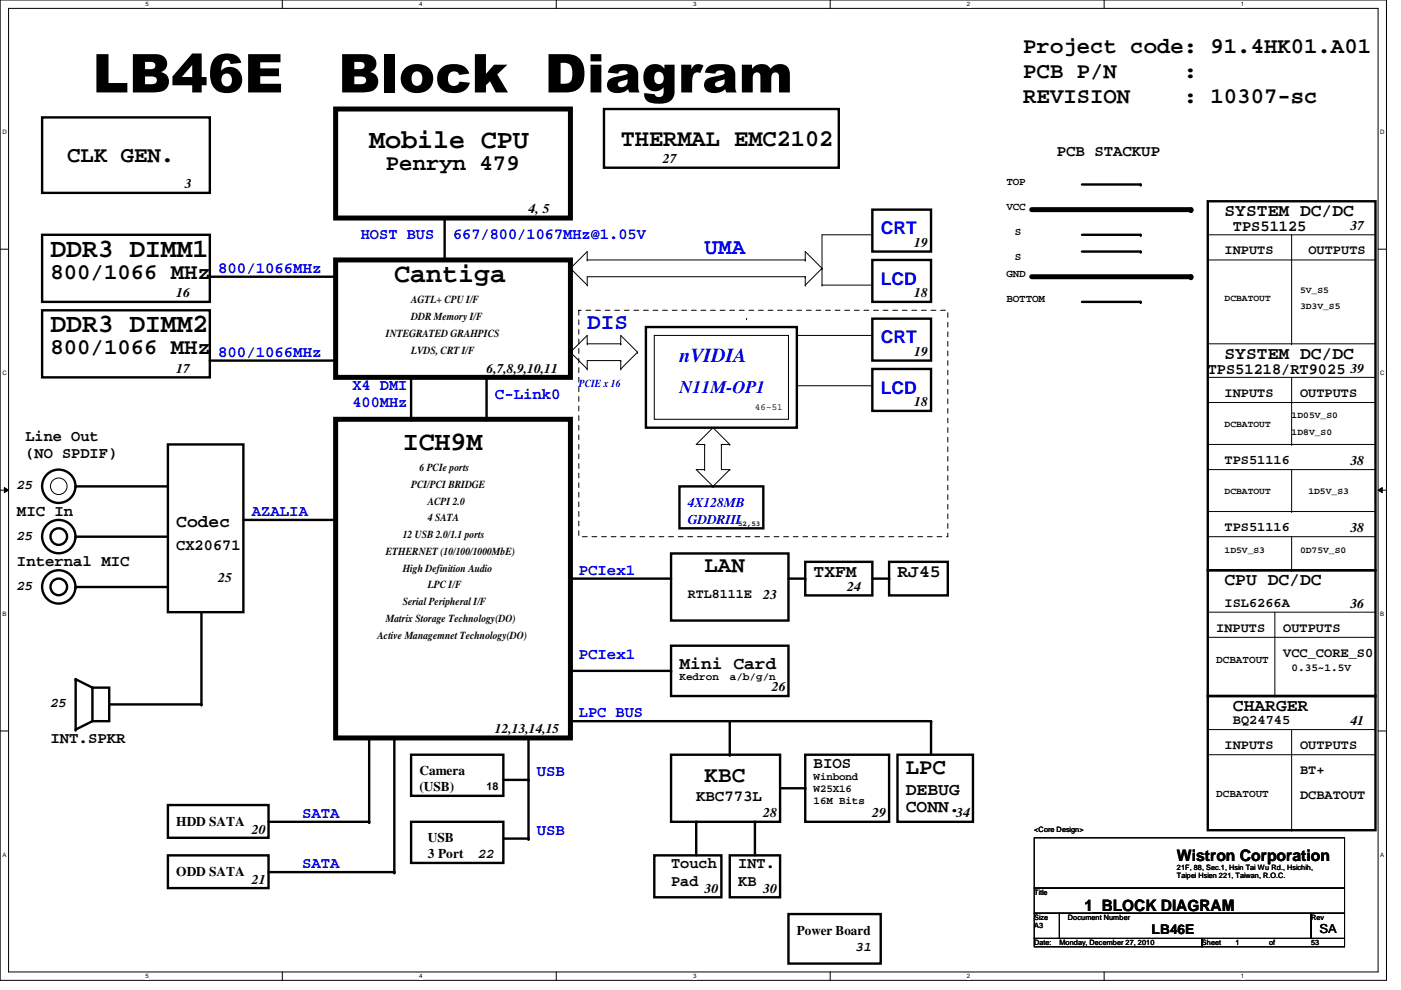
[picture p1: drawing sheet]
<svg xmlns="http://www.w3.org/2000/svg" width="297mm" height="210mm" viewBox="0 0 297 210" stroke-linecap="round" stroke-linejoin="round" font-family="sans-serif">
<path d="M0 0h294v207.9h-294zM1.8 1.8h290.4v204.3h-290.4z" fill="none" stroke="#000" stroke-width=".21"/>
<g fill="#fff">
<path d="M30.8 .2h.7v1.4h-.7z"/>
<path d="M30.8 206.2h.7v1.4h-.7z"/>
</g>
<path d="M59.9 0v1.8M59.9 206.1v1.8" fill="none" stroke="#000" stroke-width=".21"/>
<g fill="#fff">
<path d="M88.9 .2h.6v1.4h-.6z"/>
<path d="M88.9 206.2h.6v1.4h-.6z"/>
</g>
<path d="M117.9 0v1.8M117.9 206.1v1.8" fill="none" stroke="#000" stroke-width=".21"/>
<g fill="#fff">
<path d="M146.9 .2h.7v1.4h-.7z"/>
<path d="M146.9 206.2h.7v1.4h-.7z"/>
</g>
<path d="M176 0v1.8M176 206.1v1.8" fill="none" stroke="#000" stroke-width=".21"/>
<g fill="#fff">
<path d="M205 .2h.7v1.4h-.7z"/>
<path d="M205 206.2h.7v1.4h-.7z"/>
</g>
<path d="M234.1 0v1.8M234.1 206.1v1.8" fill="none" stroke="#000" stroke-width=".21"/>
<g fill="#fff">
<path d="M263.1 .2h.7v1.4h-.7z"/>
<path d="M263.1 206.2h.7v1.4h-.7z"/>
<path d="M.5 27.3h.9v1.4h-.9z"/>
<path d="M292.6 27.3h.9v1.4h-.9z"/>
<path d="M.5 78.4h.9v1.4h-.9z"/>
<path d="M292.6 78.4h.9v1.4h-.9z"/>
</g>
<path d="M0 52.8h1.8M292.2 52.8h1.8" fill="none" stroke="#000" stroke-width=".21"/>
<g fill="#fff">
<path d="M.5 129.5h.8v1.4h-.8z"/>
<path d="M292.6 129.5h.9v1.4h-.9z"/>
</g>
<path d="M0 103.9h1.8M.9 103.4l.9 .5-.9 .5zM292.2 103.9l.9-.5v1zM292.2 103.9h1.8" fill="none" stroke="#000" stroke-width=".21"/>
<path d="M.9 103.4l.9 .5-.9 .5zM292.2 103.9l.9-.5v1z" fill="#000"/>
<g fill="#fff">
<path d="M.5 180.5h.8v1.4h-.8z"/>
<path d="M292.6 180.5h.9v1.4h-.9z"/>
</g>
<g fill="none" stroke="#000" stroke-width=".21">
<path d="M120.9 56.9h.1M120.9 56.9l3.6 3.6M124.5 55.1h.1M124.5 55.1h46.2M124.5 55.1v-1.8l-3.6 3.6M170.7 55.1h.1M170.7 58.7h.1M170.7 55.1v-1.8l3.6 3.6M170.7 58.7v1.8M170.7 58.7h-46.2v1.8M174.3 56.9h.1M174.3 56.9l-3.6 3.6"/>
<path d="M185 49.8h.1M185 49.8h-10.7v10.7M256.1 55.1h35.5M256.1 49.8h35.5M273.9 49.8v23.1M291.6 49.8h.1M291.6 55.1h.1M120.9 74.7h.1M120.9 74.7l3.6 3.5M124.5 60.5h.1M124.5 72.9h.1M124.5 78.2h.1"/>
<path d="M124.5 72.9v-1.8l-3.6 3.6M124.5 72.9h7.1M131.6 72.9h.1M131.6 78.2h.1M131.6 76.5h.1M131.6 76.5h-7.1v1.7M131.6 72.9v-1.8l3.6 3.6M131.6 76.5v1.7M135.2 74.7h.1M135.2 74.7l-3.6 3.5M138.7 71.1h28.5v17.8h-28.5zM158.3 67.6h.1"/>
<path d="M168.9 71.1h16.1M170.7 60.5h.1M174.3 60.5h.1M174.3 60.5h10.7M185 60.5h.1M185 71.1h.1M256.1 72.9h35.5M273.9 72.9h.1M291.6 72.9h.1M149.4 94.2h.1M149.4 99.6h.1M149.4 94.2v5.4"/>
<path d="M149.4 99.6h-1.8l3.6 3.5M151.2 90.7h.1M151.2 90.7l-3.6 3.5h1.8M151.2 90.7l3.5 3.5M152.9 94.2h.1M152.9 94.2h1.8M152.9 94.2v5.4h1.8M154.7 94.2h.1M154.7 99.6h.1M154.7 99.6l-3.5 3.5M168.9 81.8h16.1M185 81.8h.1"/>
<path d="M256.1 94.2h35.5M256.1 99.6h35.5M256.1 85.3h35.5M256.1 80h35.5M273.9 94.2h.1M273.9 80v14.2M273.9 99.6v8.9M291.6 99.6h.1M291.6 85.3h.1M291.6 80h.1M291.6 94.2h.1M151.2 103.1h.1"/>
<path d="M256.1 108.5h35.5M256.1 113.8h35.5M273.9 108.5h.1M273.9 113.8v7.1M291.6 108.5h.1M291.6 113.8h.1M256.1 120.9h35.5M256.1 129.8h35.5M256.1 135.1h35.5M270.3 129.8v17.8M273.9 120.9h.1M291.6 120.9h.1"/>
<path d="M291.6 129.8h.1M291.6 135.1h.1M0 155h1.8M256.1 154.7h35.5M270.3 147.6h.1M273.9 154.7v21.3M291.6 154.7h.1M292.2 155h1.8M219.3 177.6h65.8v10.7h-65.8zM256.1 160h35.5M273.9 176h.1M291.6 160h.1"/>
<path d="M219.3 188.3h65.8v5.3h-65.8zM219.3 193.6h5.3v5.4h-5.3zM219.3 199h35.5v1.7h-35.5zM224.6 193.6h53.4v5.4h-53.4zM254.8 199h30.3v1.7h-30.3zM278 193.6h7.1v5.4h-7.1z"/>
<circle cx="12.5" cy="103.1" r="1.76"/>
</g>
<g fill="none" stroke="#000" stroke-width=".51">
<path d="M8.9 24.9h35.6v16h-35.6zM128.1 23.1h49.7v12.5h-49.7zM229.4 39.1h12.4M8.9 49.8h35.6v14.2h-35.6zM44.5 58.7h26.7M94.3 46.2v8.9M185 55.1h12.4v8.9h-12.4zM185 44.4h12.4v8.9h-12.4zM229.4 49.8h12.4M229.4 53.3h12.4M256.1 42.7h35.5v78.2h-35.5zM8.9 65.8h35.6v14.2h-35.6z"/>
<path d="M44.5 76.5h26.7M136.9 69.3h32v21.4h-32zM185 78.2h12.4v8.9h-12.4zM185 67.6h12.4v8.9h-12.4zM229.4 64h12.4M35.6 94.2h16v35.6h-16zM87.2 80v8.9M103.2 80v8.9M16 113.8h19.6M16 103.1h19.6M51.6 110.2h19.6M142.3 117.3h24.9v14.3h-24.9z"/>
<path d="M144.1 103.1h17.7v8.9h-17.7zM170.7 119.1h14.3v7.1h-14.3zM188.5 119.1h12.5v7.1h-12.5zM16 124.5h19.6M42.7 129.8v19.6h-19.5M120.9 122.7h21.4M142.3 136.9h24.9v10.7h-24.9zM167.2 122.7h3.5M185 122.7h3.5M256.1 120.9h35.5v26.7h-35.5zM19.6 145.8h3.6v7.1h-3.6zM19.6 145.8l-3.6-1.8v10.7l3.6-1.8"/>
<path d="M78.3 156.5v17.7h-21.4M83.6 156.5v28.4h-26.7M112.1 156.5v21.3h-5.4M120.9 152.9h76.5v7.1M120.9 142.2h21.4M154.7 152.9v7.1M256.1 147.6h35.5v28.4h-35.5zM35.6 170.7h21.3v6.9h-21.3zM87.2 160h19.5v8.7h-19.5zM87.2 174.2h19.5v8.8h-19.5zM106.7 165.4h5.4M142.3 160h23.1v14.2h-23.1z"/>
<path d="M147.6 174.2v7.2M160.1 174.2v7.2M165.4 167.1h5.3M170.7 160h17.8v14.2h-17.8zM190.3 160h16v14.2h-16zM35.6 181.4h21.3v6.9h-21.3zM138.7 181.4h14.2v8.8h-14.2zM154.7 181.4h10.7v8.8h-10.7zM167.2 193.8h19.5v10.5h-19.5z"/>
<circle cx="12.5" cy="113.8" r="1.76"/>
<circle cx="12.5" cy="113.8" r="3.5"/>
<circle cx="12.5" cy="103.1" r="3.5"/>
<circle cx="12.5" cy="124.4" r="1.76"/>
<circle cx="12.5" cy="124.4" r="3.5"/>
</g>
<g fill="#000">
<circle cx="241.8" cy="39.1" r=".25"/>
<circle cx="71.2" cy="58.7" r=".25"/>
<circle cx="94.3" cy="55.1" r=".25"/>
<circle cx="241.8" cy="53.3" r=".25"/>
<circle cx="241.8" cy="49.8" r=".25"/>
<circle cx="252.5" cy="58.7" r=".53"/>
<circle cx="252.5" cy="44.4" r=".53"/>
<circle cx="71.2" cy="76.5" r=".25"/>
<circle cx="241.8" cy="64" r=".25"/>
<circle cx="87.2" cy="88.9" r=".25"/>
<circle cx="103.2" cy="88.9" r=".25"/>
<circle cx="16" cy="113.8" r=".25"/>
<circle cx="16" cy="103.1" r=".25"/>
<circle cx="71.2" cy="110.2" r=".25"/>
<circle cx="16" cy="124.5" r=".25"/>
<circle cx="120.9" cy="122.7" r=".25"/>
<circle cx="170.7" cy="122.7" r=".25"/>
<circle cx="188.5" cy="122.7" r=".25"/>
<circle cx="16" cy="144" r=".25"/>
<circle cx="16" cy="154.7" r=".25"/>
<circle cx="19.6" cy="145.8" r=".25"/>
<circle cx="23.2" cy="149.4" r=".25"/>
<circle cx="42.7" cy="149.4" r=".25"/>
<circle cx="142.3" cy="142.2" r=".25"/>
<circle cx="197.4" cy="152.9" r=".25"/>
<circle cx="78.3" cy="174.2" r=".25"/>
<circle cx="112.1" cy="177.8" r=".25"/>
<circle cx="112.1" cy="165.4" r=".25"/>
<circle cx="147.6" cy="174.2" r=".25"/>
<circle cx="154.7" cy="160" r=".25"/>
<circle cx="160.1" cy="174.2" r=".25"/>
<circle cx="170.7" cy="167.1" r=".25"/>
<circle cx="83.6" cy="184.9" r=".25"/>
</g>
<path d="M122.7 65.8h78.3v48h-78.3z" fill="none" stroke="#000" stroke-width=".21" stroke-dasharray="1 1 1 1 1 1 1 1"/>
<path d="M71.2 23.1h49.7v23.1h-49.7zM71.2 55.1h49.7v24.9h-49.7zM218.7 44.4h33.8M218.7 58.7h33.8M71.2 88.9h49.7v67.6h-49.7z" fill="none" stroke="#000" stroke-width="1.1"/>
<g font-size="11.3">
<text x="19.6" y="19.6">LB46E</text>
<text x="71.7" y="19.6">Block Diagram</text>
</g>
<g font-size="5.7">
<text x="78.3" y="31.4">Mobile CPU</text>
<text x="10.7" y="54.5">DDR3 DIMM1</text>
<text x="83.6" y="59.8">Cantiga</text>
<text x="10.7" y="70.5">DDR3 DIMM2</text>
<text x="85.4" y="95.4">ICH9M</text>
</g>
<text font-size="5.1" x="131.6" y="30.9">THERMAL EMC2102</text>
<g font-size="4.8">
<text x="217" y="11.1">Project code: 91.4HK01.A01</text>
<text x="217" y="16.5">PCB P/N</text>
<text x="251" y="16.5">:</text>
<text x="217" y="21.8">REVISION</text>
<text x="251" y="21.8">: 10307-sc</text>
<text x="14.3" y="34.2">CLK GEN.</text>
<text x="81.8" y="36">Penryn 479</text>
<text x="10.7" y="59.1">800/1066 MHz</text>
<text x="10.7" y="75.1">800/1066 MHz</text>
<text x="149.4" y="121.4">LAN</text>
<text x="149.4" y="165.8">KBC</text>
<text x="192.1" y="164">LPC</text>
</g>
<g font-size="4.8" fill="#00f">
<text x="149.4" y="53.8">UMA</text>
<text x="124.5" y="69.8">DIS</text>
</g>
<text font-size="4.2" fill="#00f" x="144.1" y="76.7">nVIDIA</text>
<g font-size="3.7">
<text x="259.6" y="45.8">SYSTEM DC/DC</text>
<text x="259.6" y="76.1">SYSTEM DC/DC</text>
<text x="37.4" y="111.6">Codec</text>
<text x="172.5" y="122.3">TXFM</text>
<text x="190.3" y="122.3">RJ45</text>
<text x="259.6" y="124.1">CPU DC/DC</text>
<text x="144.1" y="141.9">Mini Card</text>
<text x="261.4" y="150.7">CHARGER</text>
<text x="192.1" y="168.5">DEBUG</text>
<text x="192.1" y="172.1">CONN.</text>
</g>
<g font-size="3.7" fill="#00f">
<text x="186.7" y="49.7">CRT</text>
<text x="186.7" y="60.4">LCD</text>
<text x="186.7" y="72.8">CRT</text>
<text x="144.1" y="83.4">N11M-OP1</text>
<text x="186.7" y="83.5">LCD</text>
</g>
<g font-size="3.3">
<text x="224.1" y="33">PCB STACKUP</text>
<text x="261.4" y="49">TPS51125</text>
<text x="256.1" y="79.2">TPS51218/RT9025</text>
<text x="5.4" y="93.4">Line Out</text>
<text x="5.4" y="97.2">(NO SPDIF)</text>
<text x="3.6" y="109.4">MIC In</text>
<text x="37.4" y="116.5">CX20671</text>
<text x="3.6" y="120.1">Internal MIC</text>
<text x="10.7" y="157.4">INT.SPKR</text>
<text x="172.5" y="162.8">BIOS</text>
<text x="147.6" y="169.9">KBC773L</text>
<text x="142.3" y="184.1">Touch</text>
<text x="156.5" y="184.1">INT.</text>
<text x="249.5" y="182.5">Wistron Corporation</text>
<text x="142.3" y="187.9">Pad</text>
<text x="156.5" y="187.9">KB</text>
<text x="230" y="193.2">1_BLOCK DIAGRAM</text>
</g>
<g font-size="3.3" fill="#00f">
<text x="76.5" y="50.8">HOST BUS</text>
<text x="96.1" y="50.8">667/800/1067MHz@1.05V</text>
<text x="46.3" y="57.9">800/1066MHz</text>
<text x="46.3" y="75.6">800/1066MHz</text>
<text x="74.7" y="82.8">X4 DMI</text>
<text x="74.7" y="86.3">400MHz</text>
<text x="104.9" y="84.5">C-Link0</text>
<text x="53.4" y="109.4">AZALIA</text>
<text x="122.7" y="121.9">PCIex1</text>
<text x="122.7" y="139.7">PCIex1</text>
<text x="122.7" y="152.1">LPC BUS</text>
<text x="113.8" y="164.5">USB</text>
<text x="64" y="173.4">SATA</text>
<text x="113.8" y="177">USB</text>
<text x="64" y="184.1">SATA</text>
</g>
<g font-size="2.8">
<text x="140.5" y="34.6">27</text>
<text x="39.2" y="39.9">3</text>
<text x="112.1" y="45.3">4, 5</text>
<text x="193.8" y="52.4">19</text>
<text x="259.6" y="53.9">INPUTS</text>
<text x="277.4" y="53.9">OUTPUTS</text>
<text x="286.3" y="48.8">37</text>
<text x="37.4" y="63">16</text>
<text x="193.8" y="63">18</text>
<text x="193.8" y="75.5">19</text>
<text x="37.4" y="79">17</text>
<text x="103.2" y="79">6,7,8,9,10,11</text>
<text x="286.3" y="79">39</text>
<text x="193.8" y="86.1">18</text>
<text x="259.6" y="84.2">INPUTS</text>
<text x="275.6" y="84.2">OUTPUTS</text>
<text x="259.6" y="98.4">TPS51116</text>
<text x="286.3" y="98.6">38</text>
<text x="3.6" y="103.8">25</text>
<text x="259.6" y="112.6">TPS51116</text>
<text x="286.3" y="112.8">38</text>
<text x="3.6" y="114.4">25</text>
<text x="3.6" y="125.1">25</text>
<text x="46.3" y="123.5">25</text>
<text x="179.6" y="125.3">24</text>
<text x="145.8" y="126.8">RTL8111E</text>
<text x="161.8" y="127">23</text>
<text x="259.6" y="128.6">ISL6266A</text>
<text x="286.3" y="128.8">36</text>
<text x="257.8" y="133.9">INPUTS</text>
<text x="272.1" y="133.9">OUTPUTS</text>
<text x="272.1" y="139.3">VCC_CORE_S0</text>
<text x="10.7" y="150">25</text>
<text x="163.6" y="146.6">26</text>
<text x="104.9" y="155.5">12,13,14,15</text>
<text x="261.4" y="153.5">BQ24745</text>
<text x="286.3" y="153.7">41</text>
<text x="259.6" y="158.8">INPUTS</text>
<text x="275.6" y="158.8">OUTPUTS</text>
<text x="88.9" y="164.4">Camera</text>
<text x="88.9" y="167.7">(USB)</text>
<text x="275.6" y="164.2">BT+</text>
<text x="161.8" y="173.3">28</text>
<text x="185" y="173.3">29</text>
<text x="202.7" y="173.3">34</text>
<text x="275.6" y="169.5">DCBATOUT</text>
<text x="37.4" y="175">HDD SATA</text>
<text x="53.4" y="176.8">20</text>
<text x="90.7" y="178.6">USB</text>
<text x="37.4" y="185.7">ODD SATA</text>
<text x="90.7" y="181.9">3 Port</text>
<text x="101.4" y="182">22</text>
<text x="53.4" y="187.5">21</text>
<text x="149.4" y="189.3">30</text>
<text x="161.8" y="189.3">30</text>
<text x="168.9" y="198.2">Power Board</text>
<text x="181.4" y="201.5">31</text>
<text x="244.2" y="198">LB46E</text>
</g>
<g font-size="2.8" fill="#00f">
<text x="145.8" y="107.5">4X128MB</text>
<text x="145.8" y="111">GDDRIII</text>
</g>
<text font-size="2.6" x="279.7" y="197.8">SA</text>
<g font-size="2.3">
<text x="213.4" y="39.2">TOP</text>
<text x="213.4" y="44.5">VCC</text>
<text x="215.2" y="49.9">S</text>
<text x="213.4" y="58.8">GND</text>
<text x="215.2" y="55.2">S</text>
<text x="87.2" y="64.3">AGTL+ CPU I/F</text>
<text x="213.4" y="64.1">BOTTOM</text>
<text x="81.8" y="71.4">INTEGRATED GRAHPICS</text>
<text x="87.2" y="67.9">DDR Memory I/F</text>
<text x="87.2" y="75">LVDS, CRT I/F</text>
<text x="88.9" y="99.9">6 PCIe ports</text>
<text x="87.2" y="103.4">PCI/PCI BRIDGE</text>
<text x="90.7" y="107">ACPI 2.0</text>
<text x="90.7" y="110.5">4 SATA</text>
<text x="81.8" y="117.6">ETHERNET (10/100/1000MbE)</text>
<text x="85.4" y="114.1">12 USB 2.0/1.1 ports</text>
<text x="85.4" y="121.2">High Definition Audio</text>
<text x="90.7" y="124.8">LPC I/F</text>
<text x="81.8" y="131.9">Matrix Storage Technology(DO)</text>
<text x="85.4" y="128.3">Serial Peripheral I/F</text>
<text x="80" y="135.4">Active Managemnet Technology(DO)</text>
<text x="257.8" y="140.5">DCBATOUT</text>
<text x="273.9" y="142.3">0.35~1.5V</text>
<text x="144.1" y="144.1">Kedron</text>
<text x="154.7" y="144.1">a/b/g/n</text>
<text x="103.2" y="167.5">18</text>
<text x="172.5" y="165.4">Winbond</text>
<text x="172.5" y="168">W25X16</text>
<text x="172.5" y="170.5">16M Bits</text>
<text x="257.8" y="169">DCBATOUT</text>
</g>
<text font-size="2.3" fill="#00f" x="122.7" y="82.1">PCIE x 16</text>
<g font-size="1.9">
<text x="259.6" y="63.8">DCBATOUT</text>
<text x="275.6" y="62.1">5V_S5</text>
<text x="275.6" y="65.6">3D3V_S5</text>
<text x="160.1" y="86.9">46~51</text>
<text x="273.9" y="88.7">1D05V_S0</text>
<text x="259.6" y="90.5">DCBATOUT</text>
<text x="273.9" y="92.3">1D8V_S0</text>
<text x="259.6" y="104.7">DCBATOUT</text>
<text x="277.4" y="104.7">1D5V_S3</text>
<text x="259.6" y="117.2">1D5V_S3</text>
<text x="275.6" y="117.2">0D75V_S0</text>
</g>
<g font-size="1.6">
<text x="156.5" y="111.5">52,53</text>
<text x="219.3" y="176.4">&lt;Core Design&gt;</text>
<text x="249.5" y="184.4">21F, 88, Sec.1, Hsin Tai Wu Rd., Hsichih,</text>
<text x="219.3" y="189.7">Title</text>
<text x="249.5" y="186.2">Taipei Hsien 221, Taiwan, R.O.C.</text>
<text x="219.3" y="195.1">Size</text>
<text x="219.3" y="196.8">A3</text>
<text x="226.4" y="195.1">Document Number</text>
<text x="278" y="195.1">Rev</text>
<text x="219.3" y="200.4">Date:</text>
<text x="224.6" y="200.4">Monday, December 27, 2010</text>
<text x="254.8" y="200.4">Sheet</text>
<text x="262" y="200.4">1</text>
<text x="269.1" y="200.4">of</text>
<text x="278" y="200.4">53</text>
</g>
<g font-size="1.3">
<text x="30.8" y="1.3">5</text>
<text x="88.9" y="1.3">4</text>
<text x="146.9" y="1.3">3</text>
<text x="205" y="1.3">2</text>
<text x="263.1" y="1.3">1</text>
<text x=".5" y="28.4">D</text>
<text x="292.6" y="28.4">D</text>
<text x=".5" y="79.5">C</text>
<text x="292.6" y="79.5">C</text>
<text x=".5" y="130.6">B</text>
<text x="292.6" y="130.6">B</text>
<text x=".5" y="181.7">A</text>
<text x="292.6" y="181.7">A</text>
<text x="30.8" y="207.4">5</text>
<text x="88.9" y="207.4">4</text>
<text x="146.9" y="207.4">3</text>
<text x="205" y="207.4">2</text>
<text x="263.1" y="207.4">1</text>
</g>
</svg>
